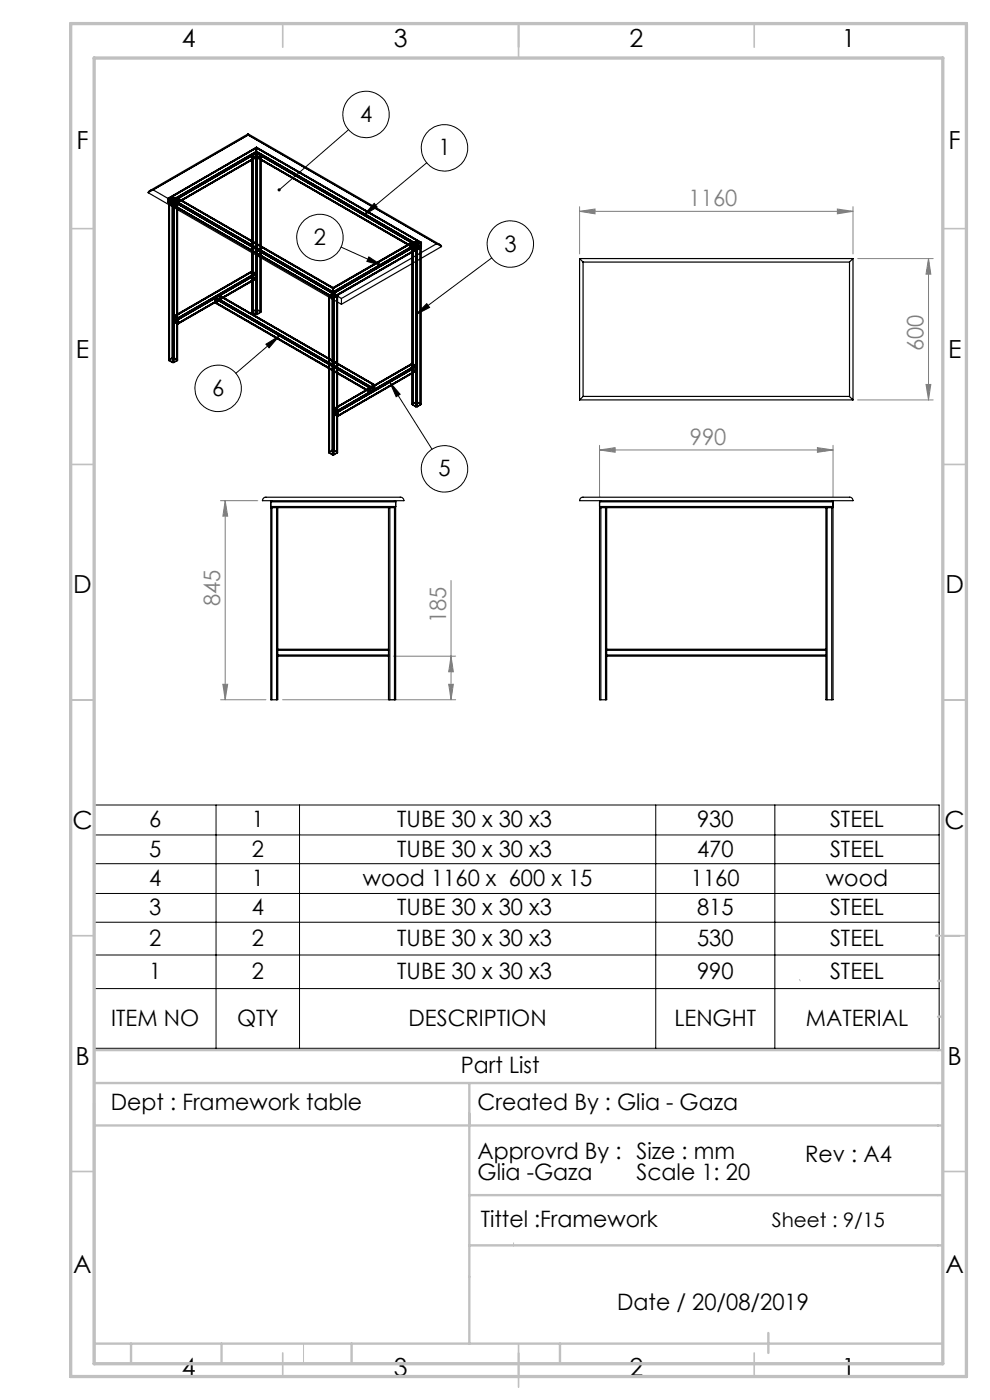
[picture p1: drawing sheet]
<svg xmlns="http://www.w3.org/2000/svg" width="210mm" height="297mm" viewBox="0 0 210 297" stroke-linecap="round" stroke-linejoin="round" font-family="sans-serif">
<g fill="none" stroke="#000" stroke-width=".21">
<path d="M73.9 27.5l-14.7 12.8M90.5 34.5l-13.3 11.1M72.4 52.4l8.6 3.9M78.2 54.5l2.8 1.8-3.2-.8zM79.4 43.1l.6 .8-2.8 1.7zM104.3 54.7l-16.1 12.1M56.4 73l2.9-1.7-2.2 2.5zM59.3 71.3l-9.3 7.9M88.2 66.8l2.3-2.4 .6 .8zM82.7 81.1l2.2 2.5-.9 .6zM82.7 81.1l9 14.2M20 170.8h179.2v51.6h-179.2z"/>
<path d="M20 177.1h179.2M45.8 170.8v51.6M63.5 170.8v51.6M139.1 170.8v51.6M164.4 170.8v51.6M20 183.2h179.2M20 189.5h179.2M20 195.6h179.2M20 202.6h179.2M20 209.7h179.2"/>
<circle cx="77.6" cy="24.3" r="4.9"/>
<circle cx="94.3" cy="31.4" r="4.9"/>
<circle cx="67.9" cy="50.4" r="4.9"/>
<circle cx="108.3" cy="51.8" r="4.9"/>
<circle cx="46.3" cy="82.4" r="4.9"/>
<circle cx="94.3" cy="99.5" r="4.9"/>
</g>
<g fill="none" stroke="#808080" stroke-width=".21">
<path d="M122.9 44.8l3.3-.5v1.1zM122.9 43.8v10.1M122.9 44.8h58M177.6 44.3l3.3 .5-3.3 .6zM180.9 43.8v10.1M181.9 54.9h16M197 54.9l.4 3.3h-1zM197 54.9v29.9M127.2 95.5l3.3-.5v1zM127.2 94.5v11M127.2 95.5h49.5M173.4 95l3.3 .5-3.3 .5z"/>
<path d="M176.7 94.5v11M181.9 84.8h16M196.4 81.6h1l-.4 3.2zM46.8 106.2h7.9M47.8 106.2l.5 3.3h-1zM47.8 106.2v42.2M83.4 139.2h13.3M95.7 139.2l.5 3.3h-1zM95.7 123.2v25.2M46.8 148.4h9.6M47.3 145.2h1l-.5 3.2zM59.9 148.4h36.8"/>
<path d="M95.2 145.2h1l-.5 3.2z"/>
</g>
<path d="M169.6 207.8l.2 .3M99.6 229.8v23.7M108.9 263.7v.7M64.4 285v4.3" fill="none" stroke="#c0c0c0" stroke-width=".21"/>
<g fill="none" stroke="#c0c0c0" stroke-width=".35">
<path d="M60 5v5M110 5v7.3M160 5v5M15 48.5h5M200 48.5h5M15 98.5h5M200 98.5h5M15 148.5h5M200 148.5h5M15 198.5h5M198.6 198.5h6.4M15 248.5h5"/>
<path d="M200 248.5h5M60 287v5M110 285v9.3M160 287v5"/>
</g>
<g fill="none" stroke="#c0c0c0" stroke-width=".5">
<path d="M198.6 198.5h.4M199 215.7h1M199 208.1h1M20 229.8h180M20 234v55.3M20 238.8h180M20 222.8h180M99.6 229.8v55.2M99.6 253.5h100.4M99.6 264.2h100.4M20 285h180M27.8 285v4.3"/>
<path d="M47 285v4.3M74.6 285v4.3M118.8 285v4.3M163 282.8v4.2"/>
</g>
<path d="M15 5h190v287h-190zM20 12.3h180v277h-180z" fill="none" stroke="#c0c0c0" stroke-width=".7"/>
<path d="M79.4 43.1l.6 .8-2.8 1.7zM78.2 54.5l2.8 1.8-3.2-.8zM88.2 66.8l2.3-2.4 .6 .8zM82.7 81.1l2.2 2.5-.9 .6zM56.4 73l2.9-1.7-2.2 2.5zM58.9 40.1v.4l.3-.2-.3 .2a.34 .34 0 0 0 .6 0 .34 .34 0 0 0-.1-.5 .34 .34 0 0 0-.5 .1z" fill="#000"/>
<g fill="#808080">
<path d="M177.6 44.3l3.3 .5-3.3 .6zM122.9 44.8l3.3-.5v1.1z"/>
<path d="M127.2 95.5l3.3-.5v1zM173.4 95l3.3 .5-3.3 .5z"/>
<path d="M197 54.9l.4 3.3h-1zM196.4 81.6h1l-.4 3.2z"/>
<path d="M47.8 106.2l.5 3.3h-1zM47.3 145.2h1l-.5 3.2zM95.7 139.2l.5 3.3h-1zM95.2 145.2h1l-.5 3.2z"/>
</g>
<g fill="none" stroke="#000" stroke-width=".25">
<path d="M52.6 28.4v.2zM52.6 28.6l41.1 23.7M52.6 28.6l-21.2 12.3M53.4 32.9v33.3M53.5 32.8v.2l.8 .5 1-.5v-.2M53.5 32.8v33.5M53.6 32.9v33.3M53.6 32.9l.8 .5 .8-.5M54.2 32.4h.4M54.2 32.4v34.3M54.2 32.4l-.7 .4M54.3 32.5h.2"/>
<path d="M54.3 32.5v34.1M54.3 32.5l-.7 .4M54.4 33.3h.1M54.4 31.3h.1M54.4 32.1v.4M54.4 32.2v.2M54.4 33.2h.1M54.4 31.4h.1M54.4 33.3l33.1 19.1M54.4 33.3l-16.9 9.7M54.4 33.3l33.3 19.2M54.4 31.3v.9"/>
<path d="M54.4 32.4v.9M54.4 32.5l34.6 20M54.4 32.1l35 20.2M54.4 31.3l34.6 20M54.4 31.3l35 20.2M54.4 32.2l34.8 20.1M54.4 32.4l34.6 20M54.4 33.2l33.3 19.2M54.4 33.3l-17 9.8M54.4 32.5l-18.3 10.6M54.4 32.1l-18.7 10.8M54.4 31.3l-18.7 10.8"/>
<path d="M54.4 33.2l-17 9.8M54.4 32.2l-18.6 10.7M54.4 32.4l-18.3 10.6M54.4 31.4l-18.3 10.6M54.5 32.5v34.1M54.5 32.5l.7 .4M54.6 32.4l.7 .4M54.6 32.4v34.3M55.2 32.9v33.3M55.3 32.8v33.5M55.4 32.9v33.3M31.4 40.9l.2-.4 .9-.2 39.9 23"/>
<path d="M31.4 40.9l41 23.7M31.7 40.5l20.9-12.1 40.7 23.5M35.7 42.9l.4 .2M35.7 42.1v.8M35.7 42.9l35 20.2M35.8 42l18.6-10.8 34.9 20.2M35.8 43.1v33.3M35.8 43.1l34.9 20.1 18.6-10.7M35.8 42.9l.3 .1M35.8 43v.2l.8 .5 1-.5v-.2M35.8 42.1l18.6-10.7 34.8 20.1M35.8 42.1v.8"/>
<path d="M35.8 43v33.5M35.8 42.1l34.9 20.1M35.8 42.9l34.9 20.1M35.9 43.1v33.3M35.9 43l34.8 20.1M35.9 43.1l.8 .5 .8-.5v33.3M36.1 41.9l-.4 .2M36.1 42l-.3 .1M36.1 43.1h1.3M36.1 41.9h1.3M36.1 43h1.3M36.1 42h1.3"/>
<path d="M36.1 41.9l34.6 20M36.1 42l34.6 20M36.5 42.6h.4M36.5 42.6v34.3M36.5 42.6l-.7 .4M36.7 42.7h.1v34.2M36.7 42.7v34.2M36.7 42.7l-.8 .4M36.9 42.6l.7 .4M36.9 42.6v34.3M37.4 41.9l.4 .2M37.4 42l.2 .1"/>
<path d="M37.4 41.9l33.3 19.2M37.4 42l33.3 19.2M37.5 43.1v33.3M37.5 42l33.2 19.2 16.8-9.8M37.6 42.9l-.2 .1M37.6 42.1v.8M37.6 43v33.5M37.7 43.1l16.7-9.7 33 19.1M37.7 43.1v33.3M37.7 42l33 19 16.7-9.6M37.8 42.1v.9l-.4 .1M53.4 57.5l-16.6 9.6"/>
<path d="M53.4 58.5l.1 .1M53.5 57.6l-16.8 9.6M53.5 57.6l-.1 .1M53.5 57.6l-16.7 9.6 .9 .6M53.5 58.6l.8 .4-16.7 9.6M53.5 57.5l-.2 .1 .1 1.1 .8 .5 .2-.1M53.5 58.6l-16.6 9.6M53.5 57.6l.7 .4M53.5 57.5l-16.6 9.6M53.5 57.5l.7 .4M54.2 58l-17.4 10.1 .1 .1M54.2 58l.1 .2-16.6 9.6"/>
<path d="M54.2 57.9l.2 .3M54.2 57.9l-17.5 10.1M54.3 59.1l-16.6 9.5M54.4 59.2l-16.7 9.6M54.4 58.2v.9M54.4 59.1l-16.8 9.7M54.4 58.2l-17.5 10.1M87.3 52.3l.4 .2M87.3 51.5v.8M87.3 51.5l-16.6 9.6M87.4 52.5v33.3M87.5 52.4v.2l.7 .5h.3l.7-.5v-.2"/>
<path d="M87.5 52.3l.2 .1M87.5 52.4v33.5M87.5 52.3l-16.8 9.7M87.6 52.5l.7 .5 .8-.5M87.6 52.5v33.3M87.7 51.3l-.4 .2M87.7 51.4h-.2v.9M87.7 52.5h1.3M87.7 51.3h1.3M87.7 52.4h1.3M87.7 51.4h1.3M87.7 52.5l-17 9.8"/>
<path d="M87.7 51.3l-17 9.8M87.7 52.4l-17 9.8M87.7 51.4l-17 9.8M88.2 52h.3M88.2 52v34.3M88.2 52l-.7 .4M88.3 52.1h.1M88.3 52.1v34.2M88.3 52.1l-.7 .4M88.4 52.1v34.2M88.4 52.1l.7 .4M88.5 52l.7 .4"/>
<path d="M88.5 52v34.3M89 51.3l.4 .2M89 51.4l.2 .1M89 51.3l-18.3 10.6M89 52.5l-18.3 10.6M89 51.4l-18.3 10.6M89.1 52.5v33.3M89.2 52.3l-.2 .1M89.2 51.5v.8M89.2 52.4v33.5M89.2 52.3l-18.5 10.7M89.2 51.5l-18.5 10.7"/>
<path d="M89.3 52.5v33.3M89.4 52.3l-.4 .2M89.4 52.3l-18.7 10.8M89.4 51.5v.8M89.4 51.5l-18.7 10.8M93.7 52.3l-.5-.5-.6-.1-20.2 11.6M93.7 52.3l-21.3 12.3M122.9 54.9l.8 .7M122.9 54.9v29.9M122.9 54.9h58M123.7 55.6v28.5M123.7 55.6h56.5"/>
<path d="M180.2 55.6v28.5M180.9 54.9l-.7 .7M180.9 54.9v29.9M35.8 76.5v-.2l.8-.5 1 .5v.2M35.8 76.5l.7 .4M35.9 76.4l.8-.5 .8 .5M35.9 76.4l.8 .5M36.5 76.9h.4M36.7 76.9h.1M36.7 68l.2 .3M36.7 67.2v.8M36.9 67.1l.9 .6v1l-.2 .1"/>
<path d="M36.9 67.1l-.2 .1M36.9 68.2l.7 .4M36.9 68.3l.7 .5M37.5 76.4l-.7 .5M37.6 76.5l-.7 .4M37.7 67.8l-.1 .8M45.6 64.1l33 19.1M45.6 63.4l33.7 19.4M45.6 63.4v.7M45.6 64.3l32.9 19M45.6 64.1h.2M45.6 64.1l33 19"/>
<path d="M45.6 63.3l33.7 19.4M45.6 63.3v.8M45.8 63.1l-.2 .2M45.8 63l-.2 .4M45.8 64.1l32.8 19M45.8 63.1l33.6 19.5M45.8 63l33.7 19.5M46.5 62.7v.9l-.7 .5M46.5 62.6l.1 .1v1l-.9 .6-.1-.2M46.5 62.7l32.9 19.1M46.5 62.7l-.7 .4M46.5 62.6l33 19.1"/>
<path d="M46.5 62.6l-.7 .4M46.5 62.7l32.9 19M46.6 62.6l32.8 19M53.5 66.3v-.2l.8-.5 1 .5v.2M53.5 66.3l.7 .4M53.6 66.2l.7-.5 .9 .5M53.6 66.2l.7 .4M54.2 66.7h.4M54.3 66.6h.2M55.2 66.2l-.7 .4M55.3 66.3l-.7 .4M69.7 62.7v33.3"/>
<path d="M69.8 62.6v.2l.9 .5 .9-.5-.1-.2M69.8 62.6v33.5M69.9 62.7v33.3M69.9 62.6l.7 .6 .9-.6M69.9 62.6v33.5M70.5 62.2h.3M70.5 62.2l-.7 .4M70.5 62.2v34.3M70.6 62.3h.2M70.6 62.3v34.1M70.6 62.3l-.7 .3M70.7 61.9v.4"/>
<path d="M70.7 63.1h.1M70.7 61.1h.1M70.7 63h.1M70.7 62v.2M70.7 61.2h.1M70.7 61.1v.9M70.7 62.2v.9M70.8 62.3v34.1M70.8 62.3l.7 .3M70.8 62.2v34.3M70.8 62.2l.7 .4M71.5 62.6v33.5"/>
<path d="M71.6 62.7v33.3M72.4 63.3v1.3M87.3 77.2v.9l.2 .2M87.3 77.2l-16.6 9.6M87.3 77.1l-16.6 9.6M87.4 78.1l.1 .1M87.4 77.2l-16.6 9.6M87.5 77.2l-16.7 9.6 .8 .6M87.5 77.2l-.1 .1M87.5 77.1l-.2 .1M87.5 78.3l.7 .5 .1-.2M87.5 78.2l-16.7 9.6"/>
<path d="M87.5 78.2l.7 .4M87.5 77.2l.7 .4M87.5 77.1l-16.7 9.6M87.5 77.1l.7 .4M87.5 78.3l-16.7 9.6M88.2 77.6l-17.4 10.1v.1M88.2 77.6l.1 .2-16.7 9.6M88.2 78.6h.1l-16.7 9.6M88.2 77.5l.1 .3M88.2 78.6l-16.7 9.6M88.2 77.5l-17.5 10.1M88.3 78.7l-16.6 9.6"/>
<path d="M88.3 78.6l-16.8 9.7M88.3 77.8v.8M88.3 77.8l-16.6 9.6M69.8 96.1v-.2l.7-.4h.3l.7 .4v.2M69.8 96.1l.7 .4M69.9 96.1l.7-.6 .9 .6M69.9 96.1l.7 .3M70.5 96.5h.3M70.6 96.4h.2M70.7 87.6l.1 .3M70.7 86.8v.8M70.8 86.7l-.1 .1"/>
<path d="M70.8 86.7l.7 .4 .2 .3M70.8 87.8l.7 .4M70.8 87.9l.7 .4M71.5 96.1l-.7 .3M71.5 96.1l-.7 .4M71.6 87.4l-.1 .8M71.7 87.4v.9h-.2M79.3 82.7l-.7 .4M79.3 82.8l-.7 .4M79.4 81.8l-.8 .3v1M79.4 82.6l-.1 .1M79.4 81.8v.8"/>
<path d="M79.5 81.7l-.2-.1-.8 .5v1.1h.1M79.5 82.5l-.2 .3M79.5 81.7v.8M87.5 85.9v-.2l.8-.5 1 .5-.1 .2M87.5 85.9l.7 .4M87.6 85.8l.7-.5 .8 .5M87.6 85.8l.7 .5M88.2 86.3h.3M88.3 86.3h.1M89.1 85.8l-.7 .5M89.2 85.9l-.7 .4M122.9 84.8h58"/>
<path d="M123.7 84.1l-.8 .7M123.7 84.1h56.5M180.2 84.1l.7 .7M55.9 105.7l.3-.2h28.9l.5 .3 .1 .4h-30zM57.4 107.5l.3 .2M57.4 107.5h26.5M57.4 106.5h26.5M57.4 106.5v1M57.5 106.3l-.1 .2 .3-.3zM57.7 107.7h-.3v40.7h.3M57.7 107.7h1M57.7 107.7v40.7"/>
<path d="M58.7 107.7h.2M58.7 107.7v40.7M58.9 107.7v30M58.9 107.7h23.5M82.4 107.7h.3M82.4 107.7v30M82.7 107.7v40.7M82.7 107.7h1M83.7 107.7h.2v40.7h-.2M83.7 106.2l.2 .3zM83.7 107.7v40.7M83.9 107.5l-.2 .2"/>
<path d="M83.9 106.5v1M123.1 105.8l.4-.3h56.9l.4 .3 .1 .4h-58zM127.2 107.5l.3 .2M127.2 107.5h49.5M127.2 106.5h49.5M127.2 106.5v1M127.2 106.3l.3-.1-.3 .3zM127.5 107.7h-.3v40.7h.3M127.5 107.7h.9M127.5 107.7v40.7M128.4 107.7h.3M128.4 107.7v40.7"/>
<path d="M128.7 107.7v40.7h-.3M128.7 107.7h46.5M175.2 107.7v40.7h.2M175.2 107.7h.2M175.4 107.7h1M175.4 107.7v40.7M176.4 106.2l.3 .3zM176.4 107.7h.3v40.7h-.3M176.4 107.7v40.7M176.7 107.5l-.3 .2M176.7 106.5v1M58.9 137.7v.3"/>
<path d="M58.9 139v.2M58.9 139.2v9.2h-.2M58.9 138h23.5M58.9 137.7h23.5M58.9 139.2h23.5M58.9 139h23.5M58.9 138v1M82.4 137.7v.3M82.4 139v.2M82.4 139.2v9.2h.3M82.4 138v1M128.7 138h46.5"/>
<path d="M128.7 137.7h46.5M128.7 139.2h46.5M128.7 139h46.5M57.7 148.4h1M82.7 148.4h1M127.5 148.4h.9M175.4 148.4h1"/>
</g>
<g font-size="5.3">
<text x="38.5" y="9.9">4</text>
<text x="83.5" y="9.9">3</text>
<text x="133.6" y="9.9">2</text>
<text x="178.6" y="9.9">1</text>
<text x="16.2" y="31.6">F</text>
<text x="201.2" y="31.6">F</text>
<text x="16.1" y="75.9">E</text>
<text x="201.1" y="75.9">E</text>
<text x="15.5" y="125.9">D</text>
<text x="200.5" y="125.9">D</text>
<text x="15.4" y="175.9">C</text>
<text x="200.4" y="175.9">C</text>
<text x="16" y="225.9">B</text>
<text x="201" y="225.9">B</text>
<text x="15.5" y="270.1">A</text>
<text x="200.5" y="270.1">A</text>
<text x="38.5" y="291.9">4</text>
<text x="83.5" y="291.9">3</text>
<text x="133.6" y="291.9">2</text>
<text x="178.6" y="291.9">1</text>
</g>
<g font-size="4.8">
<text x="76.4" y="25.9">4</text>
<text x="93" y="33">1</text>
<text x="66.6" y="52">2</text>
<text x="107" y="53.4">3</text>
<text x="45" y="84">6</text>
<text x="93" y="101.1">5</text>
<text x="31.6" y="175.5">6</text>
<text x="53.4" y="175.5">1</text>
<text x="84.3" y="175.5">TUBE 30 x 30 x3</text>
<text x="147.9" y="175.5">930</text>
<text x="176.1" y="175.5">STEEL</text>
<text x="31.6" y="181.8">5</text>
<text x="53.4" y="181.8">2</text>
<text x="84.3" y="181.8">TUBE 30 x 30 x3</text>
<text x="147.9" y="181.8">470</text>
<text x="176.1" y="181.8">STEEL</text>
<text x="31.6" y="188">4</text>
<text x="53.4" y="188">1</text>
<text x="77" y="188">wood 1160 x 600 x 15</text>
<text x="146.6" y="188">1160</text>
<text x="175.2" y="188">wood</text>
<text x="31.6" y="194.2">3</text>
<text x="53.4" y="194.2">4</text>
<text x="84.3" y="194.2">TUBE 30 x 30 x3</text>
<text x="147.9" y="194.2">815</text>
<text x="176.1" y="194.2">STEEL</text>
<text x="31.6" y="200.7">2</text>
<text x="53.4" y="200.7">2</text>
<text x="84.3" y="200.7">TUBE 30 x 30 x3</text>
<text x="147.9" y="200.7">530</text>
<text x="176.1" y="200.7">STEEL</text>
<text x="31.6" y="207.7">1</text>
<text x="53.4" y="207.7">2</text>
<text x="84.3" y="207.7">TUBE 30 x 30 x3</text>
<text x="147.9" y="207.7">990</text>
<text x="176.1" y="207.7">STEEL</text>
<text x="23.6" y="217.6">ITEM NO</text>
<text x="50.3" y="217.6">QTY</text>
<text x="86.7" y="217.6">DESCRIPTION</text>
<text x="143.1" y="217.6">LENGHT</text>
<text x="170.9" y="217.6">MATERIAL</text>
<text x="97.8" y="227.5">Part List</text>
<text x="23.5" y="235.6">Dept : Framework table</text>
<text x="101.3" y="235.6">Created By : Glia - Gaza</text>
<text x="101.3" y="245.8">Approvrd By : Size : mm</text>
<text x="101.3" y="250.3">Glia -Gaza</text>
<text x="135" y="250.3">Scale 1: 20</text>
<text x="170.8" y="246.5">Rev : A4</text>
<text x="102" y="260.3">Tittel :Framework</text>
<text x="130.9" y="277.8">Date / 20/08/2019</text>
</g>
<g font-size="4.8" fill="#808080">
<text x="146.1" y="43.8">1160</text>
<text x="195.9" y="74.6" transform="rotate(-90 195.9 74.6)">600</text>
<text x="146.3" y="94.4">990</text>
<text x="46.7" y="128.6" transform="rotate(-90 46.7 128.6)">845</text>
<text x="94.6" y="132.2" transform="rotate(-90 94.6 132.2)">185</text>
</g>
<text font-size="4.2" x="163.7" y="260.3">Sheet : 9/15</text>
</svg>
